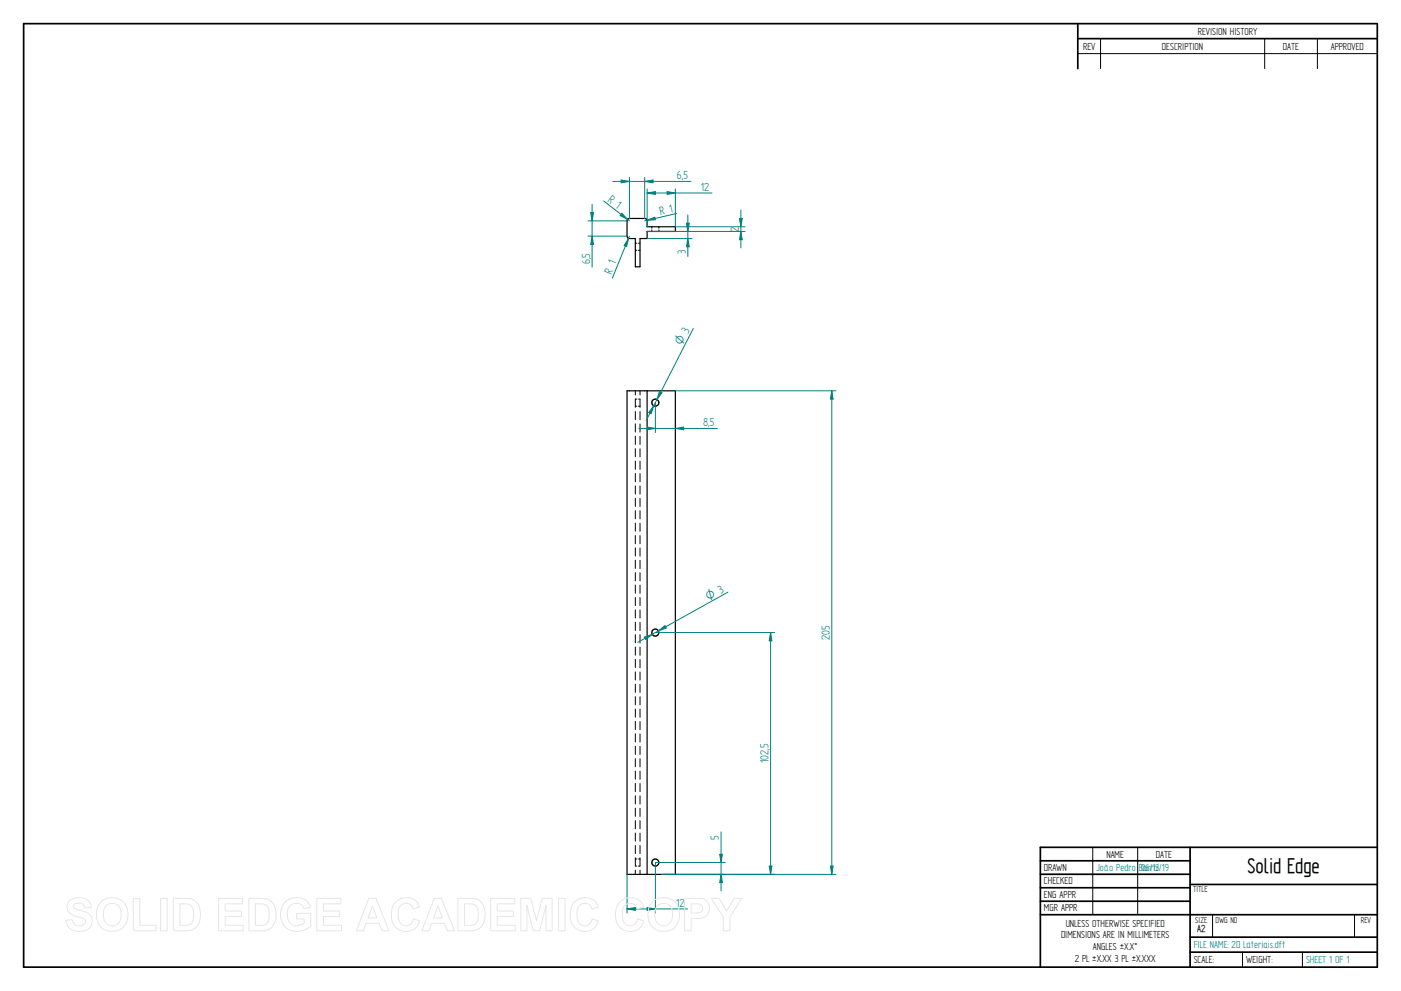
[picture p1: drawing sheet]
<svg xmlns="http://www.w3.org/2000/svg" width="594mm" height="420mm" viewBox="0 0 594 420" stroke-linecap="round" stroke-linejoin="round" font-family="sans-serif">
<g fill="none" stroke="#000" stroke-width=".72">
<path d="M10 10h574v400h-574zM457 10v19.1M457 16.4h127M504.6 359.2v50.8M584 359.2h-142.9v50.8M441.1 365h63.5M441.1 370.7h63.5M441.1 376.4h63.5M504.6 375h79.4M441.1 382.1h63.5M441.1 387.8h142.9M504.6 397.3h79.4"/>
<path d="M504.6 403.7h79.4"/>
</g>
<g fill="none" stroke="#000" stroke-width=".42">
<path d="M466.7 16.4v12.7M536.3 16.4v12.7M558.6 16.4v12.7M457 22.7h127M276.4 96.1v.7M276.4 97.5v.6M279.4 96.1v.7M279.4 97.5v.6M269.4 103.1h.7M269.4 106.1h.6M270.7 106.1h.7M270.8 103.1h.6"/>
<path d="M269.4 165.7v1.7M269.4 174.5v3.4M269.4 179.7v3.5M269.4 172.2h.6M270.1 169.2h-.7v3.5M270.7 172.2h.7M270.8 169.2h.6M271.4 165.7v1.8M271.4 169.2v3.5M271.4 174.5v3.5M271.4 179.7v3.5M269.4 185v3.4"/>
<path d="M269.4 190.2v3.5M269.4 195.5v3.5M271.4 185v3.5M271.4 190.3v3.4M271.4 195.5v3.5M269.4 200.7v3.5M269.4 206v3.5M269.4 211.2v3.5M269.4 216.5v3.5M271.4 200.8v3.5M271.4 206v3.5M271.4 211.3v3.5"/>
<path d="M271.4 216.5v3.5M269.4 221.8v3.4M269.4 227v3.5M269.4 232.3v3.5M269.4 237.5v3.5M271.4 221.8v3.5M271.4 227.1v3.4M271.4 232.3v3.5M271.4 237.6v3.4M269.4 242.8v3.5M269.4 248v3.5M269.4 253.3v3.5"/>
<path d="M269.4 258.6v3.4M271.4 242.8v3.5M271.4 248.1v3.4M271.4 253.4v3.4M271.4 258.6v3.4M269.4 263.8v3.5M269.4 269.1v3.4M269.4 274.3v3.5M269.4 279.6v3.4M271.4 263.9v3.4M271.4 269.1v3.5M271.4 274.4v3.4"/>
<path d="M271.4 279.6v3.5M269.4 284.9v3.4M269.4 290.1v3.4M269.4 295.4v3.4M271.4 284.9v3.4M271.4 290.2v3.4M271.4 295.4v3.5M269.4 300.6v3.5M269.4 305.9v3.4M269.4 311.1v3.5M269.4 316.4v3.4M271.4 300.7v3.4"/>
<path d="M271.4 305.9v3.5M271.4 311.1v3.5M271.4 316.4v3.5M269.4 321.6v3.5M269.4 326.9v3.5M269.4 332.1v3.5M269.4 337.4v3.5M271.4 321.7v3.4M271.4 326.9v3.5M271.4 332.2v3.5M271.4 337.4v3.5M269.4 342.6v3.5"/>
<path d="M269.4 347.9v3.5M269.4 353.2v3.4M269.4 358.4v3.5M271.4 342.7v3.5M271.4 347.9v3.5M271.4 353.2v3.5M271.4 358.5v3.4M463.4 359.2v28.6M482.4 359.2v28.6M269.4 363.7v3.5M269.4 368.9v1.8M269.4 364.2h.7"/>
<path d="M269.4 367.2h.6M270.8 364.2h.6M271.4 363.7v3.5h-.7M271.4 369v1.7M514.2 387.9v9.4M574.4 387.9v9.4M526.9 403.7v6.3M552.3 403.7v6.3"/>
</g>
<g fill="none" stroke="#000" stroke-width=".51">
<path d="M266.2 92.9l.7-.3 6.9 .1 .6 .9v2.5h12v2h-12v3h-3v12h-2v-12h-2.5l-.9-.6-.1-6.9zM265.9 165.7h20.5v205h-20.5zM274.4 165.7v205"/>
<circle cx="277.9" cy="170.7" r="1.5"/>
<circle cx="277.9" cy="268.2" r="1.49"/>
<circle cx="277.9" cy="365.7" r="1.49"/>
</g>
<path d="M266.9 75.2v17.4M273.4 75.2v17.4M273.4 76.9l3.5-.6v1.2z" fill="none" stroke="#008080" stroke-width=".42"/>
<path d="M273.4 76.9l3.5-.6v1.2z" fill="#008080"/>
<path d="M263.4 76.3l3.5 .6-3.5 .6z" fill="none" stroke="#008080" stroke-width=".42"/>
<path d="M263.4 76.3l3.5 .6-3.5 .6z" fill="#008080"/>
<path d="M259.9 76.9h33.1M255.9 85.2l11 8.4M263.7 90.4l2.4 2.6-3.1-1.6z" fill="none" stroke="#008080" stroke-width=".42"/>
<path d="M263.7 90.4l2.4 2.6-3.1-1.6z" fill="#008080"/>
<path d="M274.4 80.1v16M282.9 81.2l3.5 .6-3.5 .6zM286.4 80.1v16" fill="none" stroke="#008080" stroke-width=".42"/>
<path d="M282.9 81.2l3.5 .6-3.5 .6z" fill="#008080"/>
<path d="M274.4 81.8l3.5-.6v1.2z" fill="none" stroke="#008080" stroke-width=".42"/>
<path d="M274.4 81.8l3.5-.6v1.2z" fill="#008080"/>
<path d="M274.4 81.8h27.6M286.4 98.1h29.5M286.4 96.1h29.5M314.1 98.1l.6 3.5h-1.1z" fill="none" stroke="#008080" stroke-width=".42"/>
<path d="M314.1 98.1l.6 3.5h-1.1z" fill="#008080"/>
<path d="M313.6 92.6h1.1l-.6 3.5z" fill="none" stroke="#008080" stroke-width=".42"/>
<path d="M313.6 92.6h1.1l-.6 3.5z" fill="#008080"/>
<path d="M274.4 98.1h19M314.1 89.1v16M274.4 101.1h19M291.7 101.1l.6 3.5h-1.2z" fill="none" stroke="#008080" stroke-width=".42"/>
<path d="M291.7 101.1l.6 3.5h-1.2z" fill="#008080"/>
<path d="M291.1 94.6h1.2l-.6 3.5z" fill="none" stroke="#008080" stroke-width=".42"/>
<path d="M291.1 94.6h1.2l-.6 3.5z" fill="#008080"/>
<path d="M249.3 93.6h16.6M250.5 90.1h1.2l-.6 3.5zM291.7 91.1v17.7M249.3 100.1h16.6" fill="none" stroke="#008080" stroke-width=".42"/>
<path d="M250.5 90.1h1.2l-.6 3.5z" fill="#008080"/>
<path d="M251.1 100.1l.6 3.5h-1.2z" fill="none" stroke="#008080" stroke-width=".42"/>
<path d="M251.1 100.1l.6 3.5h-1.2z" fill="#008080"/>
<path d="M251.1 86.6v26.6M286.4 165.7h68.1M352.7 165.7l.6 3.5h-1.2zM286.4 370.7h68.1" fill="none" stroke="#008080" stroke-width=".42"/>
<path d="M352.7 165.7l.6 3.5h-1.2z" fill="#008080"/>
<path d="M352.1 367.2h1.2l-.6 3.5z" fill="none" stroke="#008080" stroke-width=".42"/>
<path d="M352.1 367.2h1.2l-.6 3.5z" fill="#008080"/>
<path d="M294 139.2l-20 39.1M277.2 172l-1.1 3.4-1-.5zM352.7 165.7v205" fill="none" stroke="#008080" stroke-width=".42"/>
<path d="M277.2 172l-1.1 3.4-1-.5z" fill="#008080"/>
<path d="M279.6 166l1.1 .5-2.1 2.9z" fill="none" stroke="#008080" stroke-width=".42"/>
<path d="M279.6 166l1.1 .5-2.1 2.9z" fill="#008080"/>
<path d="M308.7 251l-38.2 21.3M273.3 270.1l3.3-1.2-2.8 2.2z" fill="none" stroke="#008080" stroke-width=".42"/>
<path d="M273.3 270.1l3.3-1.2-2.8 2.2z" fill="#008080"/>
<path d="M279.2 267.5l2.8-2.2 .5 1z" fill="none" stroke="#008080" stroke-width=".42"/>
<path d="M279.2 267.5l2.8-2.2 .5 1z" fill="#008080"/>
<path d="M277.9 365.7h29.6M286.4 370.7h21.1M305.2 362.2h1.1l-.5 3.5z" fill="none" stroke="#008080" stroke-width=".42"/>
<path d="M305.2 362.2h1.1l-.5 3.5z" fill="#008080"/>
<path d="M305.8 370.7l.5 3.5h-1.1z" fill="none" stroke="#008080" stroke-width=".42"/>
<path d="M305.8 370.7l.5 3.5h-1.1z" fill="#008080"/>
<path d="M277.9 268.2h50.6M326.8 268.2l.5 3.5h-1.1zM305.8 352.7v25M280.4 370.7h48.1" fill="none" stroke="#008080" stroke-width=".42"/>
<path d="M326.8 268.2l.5 3.5h-1.1z" fill="#008080"/>
<path d="M326.2 367.2h1.1l-.5 3.5z" fill="none" stroke="#008080" stroke-width=".42"/>
<path d="M326.2 367.2h1.1l-.5 3.5z" fill="#008080"/>
<path d="M277.9 170.7v12.7M274.4 181.1l3.5 .6-3.5 .5zM326.8 268.2v102.5" fill="none" stroke="#008080" stroke-width=".42"/>
<path d="M274.4 181.1l3.5 .6-3.5 .5z" fill="#008080"/>
<path d="M286.4 181.7l3.5-.6v1.1z" fill="none" stroke="#008080" stroke-width=".42"/>
<path d="M286.4 181.7l3.5-.6v1.1z" fill="#008080"/>
<path d="M270.9 181.7h33.3M265.9 370.7v16.4M277.9 365.7v21.4M274.4 384.8l3.5 .6-3.5 .6z" fill="none" stroke="#008080" stroke-width=".42"/>
<path d="M274.4 384.8l3.5 .6-3.5 .6z" fill="#008080"/>
<path d="M265.9 385.4l3.5-.6v1.2z" fill="none" stroke="#008080" stroke-width=".42"/>
<path d="M265.9 385.4l3.5-.6v1.2z" fill="#008080"/>
<path d="M266.5 101l-.8 3.5-1-.4zM266.9 100.1l-7.2 17.8M265.9 385.4h25.6" fill="none" stroke="#008080" stroke-width=".42"/>
<path d="M266.5 101l-.8 3.5-1-.4z" fill="#008080"/>
<path d="M274.4 93.4l3.3-1.3 .2 1.1zM286.9 90.5l-13.5 3.1" fill="none" stroke="#008080" stroke-width=".42"/>
<path d="M274.4 93.4l3.3-1.3 .2 1.1z" fill="#008080"/>
<g fill="none" stroke="#e6e6e6" stroke-width=".42">
<path d="M29.6 381.8a6.5 6.5 0 0 1 8.5 .8l.6 2.2-2.8 .1a2.7 2.7 0 0 0-2.1-2 2.7 2.7 0 0 0-2.7 1.1 1.87 1.87 0 0 0 2.2 1.8l1.4 .4a4.4 4.4 0 0 1 4 6.2 6.4 6.4 0 0 1-9.1 1.3l-1.2-1.8-.5-1.7 2.7-.3a2.94 2.94 0 0 0 2.6 2.6 2.94 2.94 0 0 0 3.1-1.9 2.67 2.67 0 0 0-2.9-1.8 4.9 4.9 0 0 1-5-4.3l.4-1.6zM42.8 382.4a6.9 6.9 0 0 1 8.3-.8 6.9 6.9 0 0 1 3 7.7 6.7 6.7 0 0 1-8 5.5 6.7 6.7 0 0 1-5.1-8.3 6.1 6.1 0 0 1 1.8-4.1zM44.8 384.2a3.9 3.9 0 0 1 4.6-.8 3.9 3.9 0 0 1 2 4.3 3.8 3.8 0 0 1-1.9 4.3 3.8 3.8 0 0 1-4.6-.7 6.6 6.6 0 0 1-.1-7.1zM56.5 381h2.8v11.3h6.9v2.3h-9.7zM68.1 380.9h2.8v13.7h-2.8zM73.5 380.9h5a5.9 5.9 0 0 1 6.5 7 5.9 5.9 0 0 1-6.3 6.7h-5.2zM76.3 383.2h1.8a3.4 3.4 0 0 1 4 3.9v1.2a3.2 3.2 0 0 1-3.8 4h-2zM92.7 380.9h10.2v2.3h-7.4v3h6.9v2.4h-6.9v3.7h7.7v2.3h-10.5zM105.5 380.9h5.1a5.9 5.9 0 0 1 6.4 7 5.9 5.9 0 0 1-6.3 6.7h-5.2zM108.3 383.2h1.9a3.4 3.4 0 0 1 4 3.9v1.2a3.2 3.2 0 0 1-3.8 4h-2.1zM120.9 382.4a7.3 7.3 0 0 1 9.7 .1l1 2.2-2.7 .5a3.7 3.7 0 0 0-4.6-2 3.7 3.7 0 0 0-2.5 4.4 4.2 4.2 0 0 0 2.2 4.5 4.2 4.2 0 0 0 5-.8v-1.7h-3.2v-2.3h6v5.4a8.1 8.1 0 0 1-11.8-.8 8.3 8.3 0 0 1 .9-9.5zM134.4 380.9h10.2v2.3h-7.4v3h6.9v2.4h-6.9v3.7h7.6v2.3h-10.4z"/>
<path d="M156.4 380.9h3l5.5 13.7h-3l-1.2-3.1h-5.5l-1.1 3.1h-3zM157.9 384.1l1.9 5.1h-3.7zM167.7 382.5a6 6 0 0 1 10.2 2.1l-2.8 .7a3.2 3.2 0 0 0-3.9-2.2 3.2 3.2 0 0 0-2.4 3.8 4.6 4.6 0 0 0 2.5 5.5 3.2 3.2 0 0 0 4-2.8l2.6 .8a6.1 6.1 0 0 1-7.2 4.3 6.1 6.1 0 0 1-4.8-6.8 7.7 7.7 0 0 1 1.8-5.4zM184.1 380.9h3.1l5.5 13.7h-3l-1.2-3.1h-5.5l-1.1 3.1h-3zM185.7 384.1l1.9 5.1h-3.8zM194.2 380.9h5a5.9 5.9 0 0 1 6.5 7 5.9 5.9 0 0 1-6.3 6.7h-5.2zM197 383.2h1.8a3.4 3.4 0 0 1 4 3.9v1.2a3.2 3.2 0 0 1-3.8 4h-2zM208.1 380.9h10.2v2.3h-7.4v3h6.9v2.4h-6.9v3.7h7.6v2.3h-10.4zM220.8 380.9h4.2l2.5 9.3 2.4-9.3h4.2v13.7h-2.5l-.1-10.8-2.7 10.8h-2.7l-2.7-10.8v10.8h-2.6zM236.8 380.9h2.8v13.7h-2.8zM243.5 382.5a6 6 0 0 1 10.2 2.1l-2.8 .7a3.2 3.2 0 0 0-3.8-2.2 3.2 3.2 0 0 0-2.4 3.8 4.6 4.6 0 0 0 2.4 5.5 3.2 3.2 0 0 0 4-2.8l2.6 .8a6.1 6.1 0 0 1-7.2 4.3 6.1 6.1 0 0 1-4.7-6.8 7.7 7.7 0 0 1 1.7-5.4zM262.7 382.5a6 6 0 0 1 10.2 2.1l-2.7 .7a3.2 3.2 0 0 0-3.9-2.2 3.2 3.2 0 0 0-2.4 3.8 4.6 4.6 0 0 0 2.4 5.5 3.2 3.2 0 0 0 4-2.8l2.7 .8a6.1 6.1 0 0 1-7.2 4.3 6.1 6.1 0 0 1-4.8-6.8 7.7 7.7 0 0 1 1.7-5.4z"/>
<path d="M276.7 382.4a6.9 6.9 0 0 1 8.3-.8 6.9 6.9 0 0 1 3 7.7 6.7 6.7 0 0 1-8.1 5.5 6.7 6.7 0 0 1-5.1-8.3 6.1 6.1 0 0 1 1.9-4.1zM278.7 384.2a3.9 3.9 0 0 1 4.6-.8 3.9 3.9 0 0 1 1.9 4.3 3.8 3.8 0 0 1-1.8 4.3 3.8 3.8 0 0 1-4.7-.7 6.6 6.6 0 0 1 0-7.1zM290.3 380.9h5.2a4.4 4.4 0 0 1 5.4 4.3 4.4 4.4 0 0 1-5.4 4.2h-2.4v5.2h-2.8zM293.1 383.2h1.8a2.1 2.1 0 0 1 2.6 .6 2.1 2.1 0 0 1 0 2.6 3.4 3.4 0 0 1-2.9 .7h-1.5zM301.6 380.9h3.3l3.2 5.4 3.2-5.4h3.2l-5 7.9v5.8h-2.8v-5.8z"/>
</g>
<text font-size="10.1" x="529" y="370.2">Solid Edge</text>
<g font-size="5.6" fill="#008080">
<text x="287" y="76">6,5</text>
<text x="297.2" y="80.9">12</text>
<text x="257.4" y="85.2" transform="rotate(38 257.4 85.2)">R 1</text>
<text x="280.1" y="91.2" transform="rotate(-13 280.1 91.2)">R 1</text>
<text x="313.3" y="98.2" transform="rotate(-90 313.3 98.2)">2</text>
<text x="290.8" y="107.5" transform="rotate(-90 290.8 107.5)">3</text>
<text x="250.2" y="112" transform="rotate(-90 250.2 112)">6,5</text>
<text x="259.3" y="116.4" transform="rotate(-68 259.3 116.4)">R 1</text>
<text x="298.1" y="180.8">8,5</text>
<text x="351.8" y="271.3" transform="rotate(-90 351.8 271.3)">205</text>
<text x="325.9" y="323.6" transform="rotate(-90 325.9 323.6)">102,5</text>
<text x="304.9" y="355.9" transform="rotate(-90 304.9 355.9)">5</text>
<text x="286.8" y="384.5">12</text>
</g>
<g font-size="5.4" fill="#008080">
<text x="289.1" y="146.9" transform="rotate(-63 289.1 146.9)">O 3</text>
<text x="300.4" y="254.7" transform="rotate(-29 300.4 254.7)">O 3</text>
</g>
<g font-size="4.9">
<text x="507.9" y="14.7">REVISION HISTORY</text>
<text x="459.3" y="21">REV</text>
<text x="492.7" y="21">DESCRIPTION</text>
<text x="544" y="21">DATE</text>
<text x="564.3" y="21">APPROVED</text>
<text x="469.1" y="363.6">NAME</text>
<text x="490.1" y="363.6">DATE</text>
<text x="442.7" y="369.3">DRAWN</text>
<text x="442.7" y="375">CHECKED</text>
<text x="442.7" y="380.7">ENG APPR</text>
<text x="442.7" y="386.4">MGR APPR</text>
<text x="451.9" y="392.9">UNLESS OTHERWISE SPECIFIED</text>
<text x="449.9" y="397.9">DIMENSIONS ARE IN MILLIMETERS</text>
<text x="455.7" y="407.8">2 PL ±X.XX 3 PL ±X.XXX</text>
<text x="463.5" y="402.9">ANGLES ±X.X°</text>
<text x="506.2" y="408.3">SCALE:</text>
<text x="528.4" y="408.3">WEIGHT:</text>
</g>
<g font-size="4.9" fill="#008080">
<text x="464.9" y="369.3">João Pedro Barra</text>
<text x="483.9" y="369.3">06/13/19</text>
<text x="506.2" y="402">FILE NAME: 2D Lateriais.dft</text>
<text x="553.8" y="408.4">SHEET 1 OF 1</text>
</g>
<text font-size="4.8" x="507.7" y="395.3">A2</text>
<g font-size="4.1">
<text x="505.9" y="378.3">TITLE</text>
<text x="506.9" y="391.1">SIZE</text>
<text x="515.4" y="391.1">DWG NO</text>
<text x="577" y="391.1">REV</text>
</g>
</svg>
